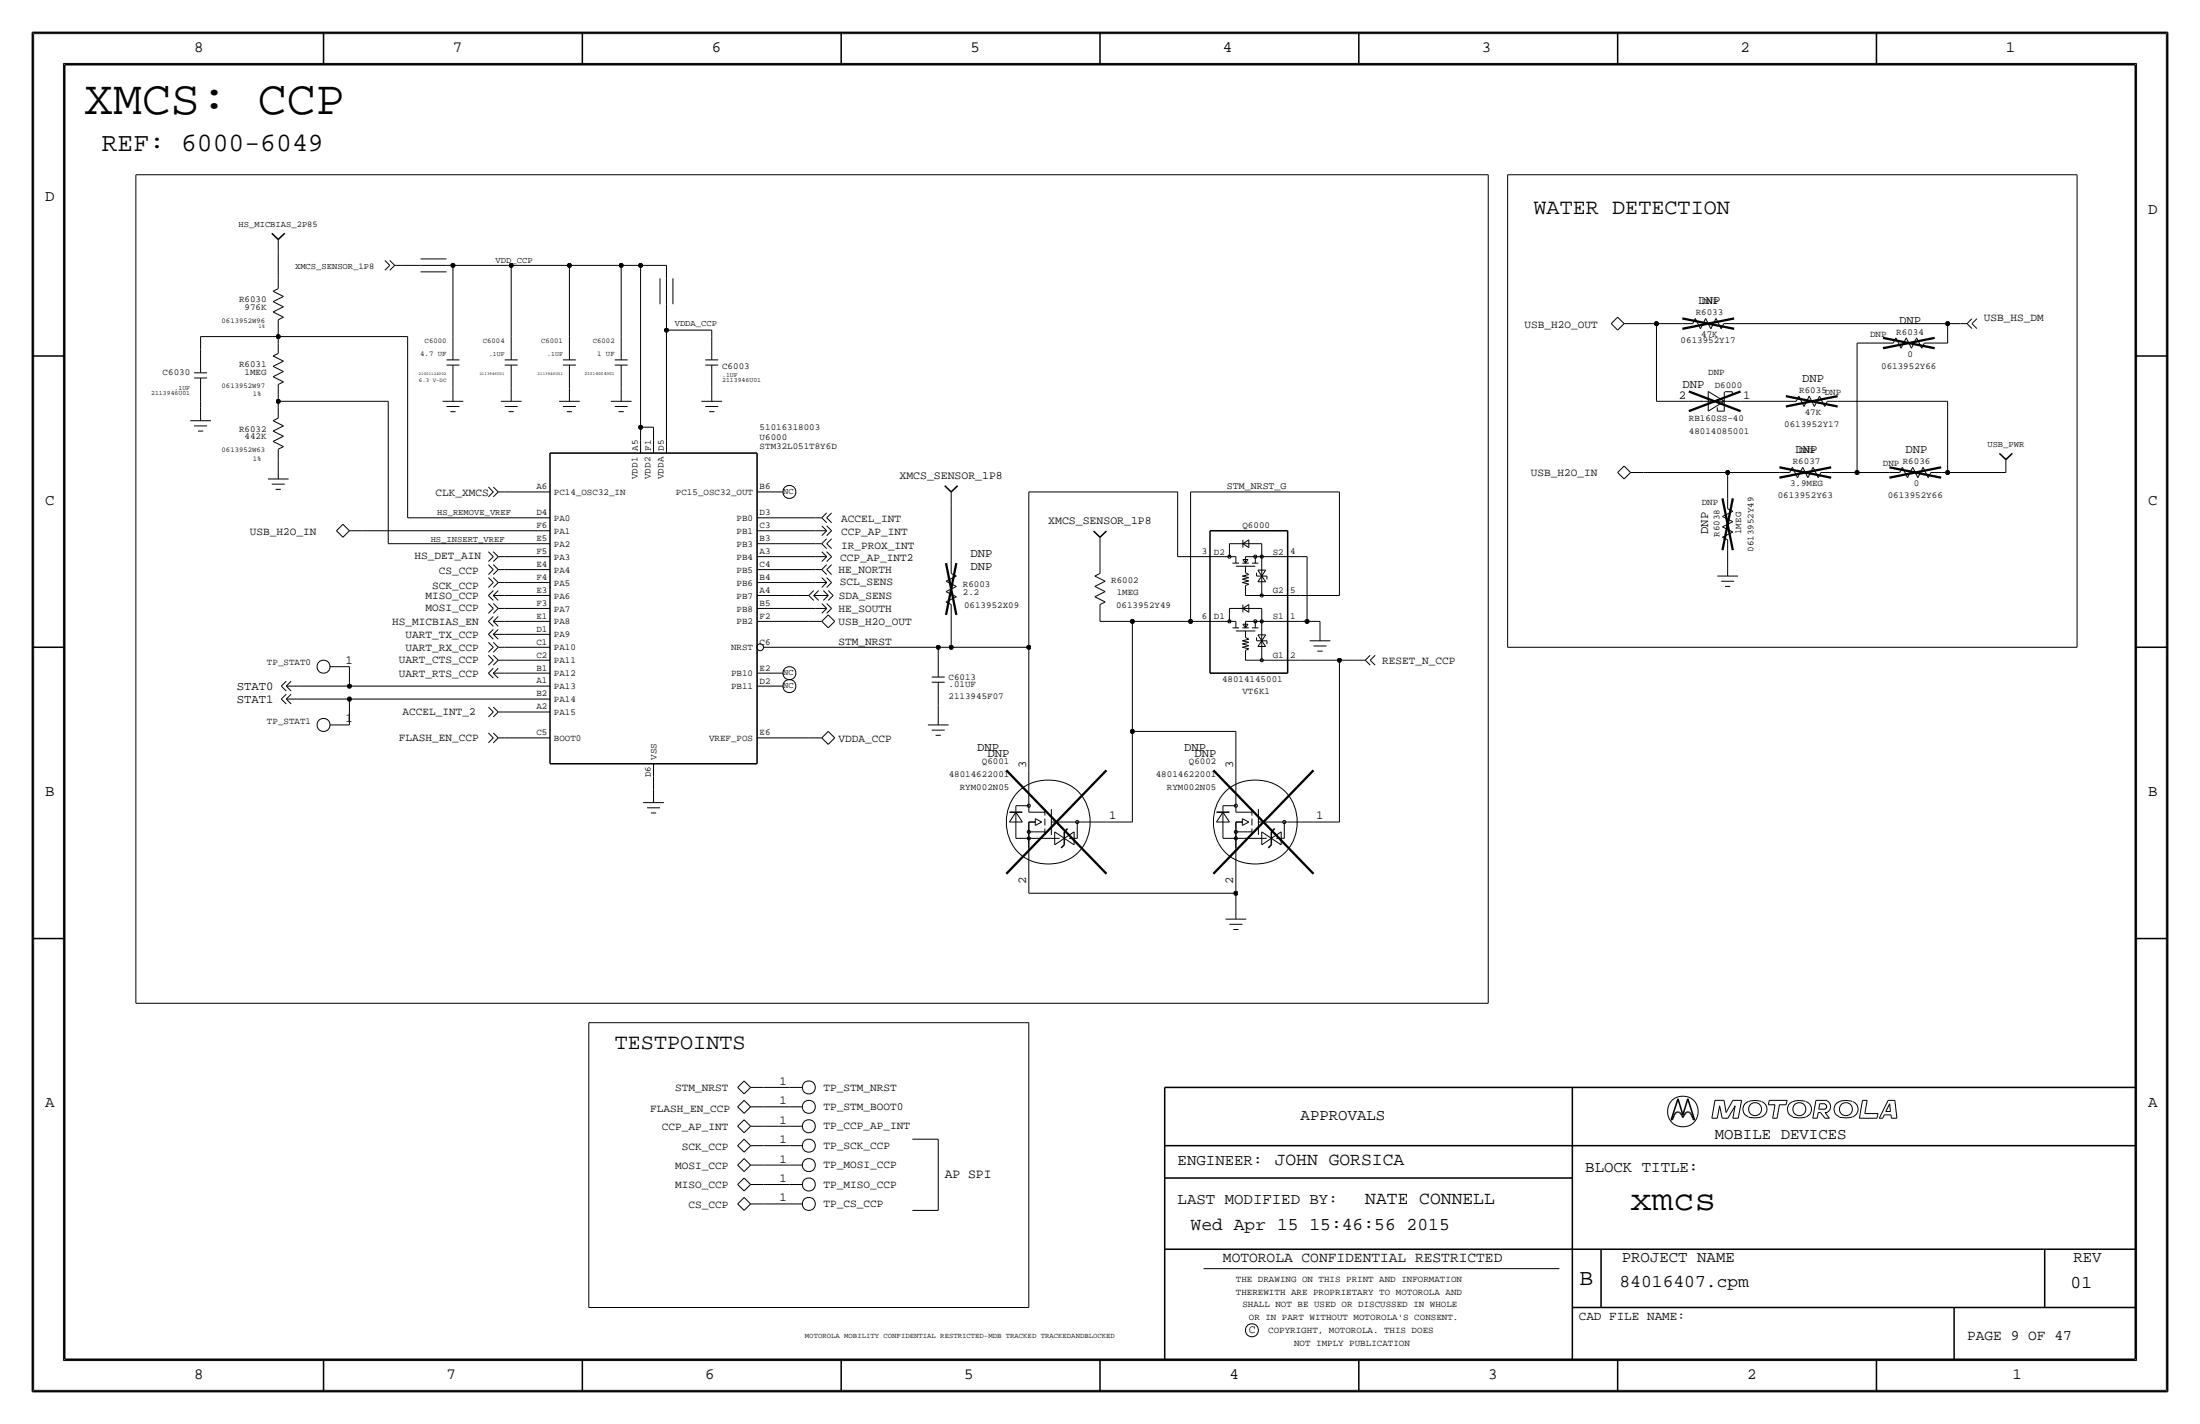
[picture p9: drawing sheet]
<svg xmlns="http://www.w3.org/2000/svg" width="432mm" height="279mm" viewBox="0 0 432 279" stroke-linecap="round" stroke-linejoin="round" font-family="sans-serif">
<g fill="none" stroke="#000" stroke-width=".2">
<path d="M6.6 6.6h418.6zM6.6 6.6v266.2zM12.4 12.4v254.6zM12.4 12.4h407zM419.4 12.4v254.6zM425.2 6.6v266.2zM26.7 34.3h265.4zM26.7 34.3v162.5zM292.1 34.3v162.5zM295.9 34.3h111.8zM295.9 34.3v92.7zM407.7 34.3v92.7z"/>
<path d="M53.6 59.2l2 1zM53.6 57.2l2 1zM53.6 59.2l2-1zM53.6 57.2l1-.6zM54.6 49.5v5.1zM54.6 47v2.5zM54.6 54.6v2zM75.5 51.1l1 1zM76.5 52.1l-1 .9zM76.5 51.1l1 1zM77.5 52.1l-1 .9zM77.5 52.1h1.2z"/>
<path d="M78.7 52.1h3.8zM82.5 52.1h5.1zM82.5 50.8h5.1zM82.5 53.3h5.1zM87.6 52.1h1.3zM88.9 52.1h11.4zM88.9 52.1v13.9zM100.3 52.1h11.5zM100.3 52.1v13.9zM111.8 52.1h10.1zM111.8 52.1v13.9zM121.9 52.1h3.8z"/>
<path d="M121.9 52.1v13.9zM125.7 52.1h5.1zM125.7 52.1v31.7zM129.5 54.6v5.1zM130.8 52.1v2.5zM130.8 59.7v5.1zM130.8 54.6v5.1zM132.1 54.6v5.1zM38.1 74.2h2.5zM38.1 73.2h2.5zM39.4 78.7v1.3zM39.4 66h15.2z"/>
<path d="M39.4 66v2.6zM39.4 74.2v4.5zM39.4 68.6v4.6zM53.6 71.9l2 1zM53.6 73.9l2-1zM53.6 69.9l2 1zM53.6 61.2l2-1zM53.6 71.9l2-1zM53.6 73.9l2 1zM53.6 69.8l1-.5zM53.6 61.2l2 1zM54.6 75.4l1-.5z"/>
<path d="M54.6 62.7l1-.5zM54.6 78.7h21.6zM54.6 66h25.4zM54.6 66v1.3zM54.6 64.8v1.2zM54.6 78.7v1.3zM54.6 77.5v1.2zM54.6 67.3v2zM54.6 75.4v2.1zM54.6 62.7v2.1zM76.2 78.7v28zM80 66v35.6z"/>
<path d="M86.9 78.7h4zM87.6 70.6h2.6zM87.6 71.6h2.6zM87.6 79.8h2.6zM88.9 71.6v4.6zM88.9 66v4.6zM88.9 76.2v2.5zM98.3 78.7h4.1zM99.1 70.6h2.5zM99.1 79.8h2.5zM99.1 71.6h2.5zM100.3 76.2v2.5z"/>
<path d="M100.3 71.6v4.6zM100.3 66v4.6zM109.7 78.7h4.1zM110.5 71.6h2.5zM110.5 79.8h2.5zM110.5 70.6h2.5zM111.8 71.6v4.6zM111.8 66v4.6zM111.8 76.2v2.5zM119.9 78.7h4.1zM120.6 70.6h2.6zM120.7 79.8h2.5z"/>
<path d="M120.7 71.6h2.5zM121.9 76.2v2.5zM121.9 71.6v4.6zM121.9 66v4.6zM130.8 64.8h8.9zM130.8 64.8v21.6zM137.7 78.7h4zM138.4 71.6h2.6zM138.4 70.6h2.6zM138.4 79.8h2.6zM139.7 64.8v1.2zM139.7 71.6v4.6z"/>
<path d="M139.7 66v4.6zM139.7 76.2v2.5zM316.2 63.5l1.3 1.3zM317.5 62.2l1.3 1.3zM317.5 62.2l-1.3 1.3zM318.8 63.5l-1.3 1.3zM318.8 63.5h2.5zM321.3 63.5h3.8zM325.1 63.5v15.2zM325.1 63.5h5.1zM325.1 78.7h6.4zM330.2 63.5h2z"/>
<path d="M331.5 78.7h2.6zM332.7 62.5l-.5 1zM332.7 62.5l1.1 2zM333.9 78.7h.5zM334.4 78.7h4zM334.8 62.5l-1 2zM334.8 62.5l1 2zM335.3 76.8l3.1 1.9zM335.3 76.8v3.9zM336.8 62.5l1 2zM336.8 62.5l-1 2zM337.1 79.9v.8z"/>
<path d="M338.3 63.5l-.5 1zM338.3 63.5h2.1zM338.4 78.7h.6zM338.4 76.9v3.8zM338.6 76.9h1.4zM339 78.7h2.6zM340 76.9v.6zM340.4 63.5h41.9zM341.6 78.7h8.9zM350.5 78.7h2.1zM353.1 77.7l-.5 1zM353.1 77.7l1 2.1z"/>
<path d="M355.1 77.7l-1 2.1zM355.1 77.7l1 2.1zM357.1 77.7l-1 2.1zM357.1 77.7l1 2.1zM358.6 78.7l-.5 1.1zM358.6 78.7h2.1zM360.7 78.7h21.6zM364.5 67.3v25.4zM364.5 67.3h5.1zM369.6 67.3h2zM372.1 66.3l-.5 1zM372.1 66.3l1 2z"/>
<path d="M374.1 66.3l-1 2zM374.1 66.3l1.1 2zM376.2 66.3l-1 2zM376.2 66.3l1 2zM377.7 67.3l-.5 1zM377.7 67.3h2zM379.7 67.3h2.6zM382.3 63.5h2.5zM382.3 63.5v3.8zM382.3 78.7v14zM384.8 63.5h1.3zM386.1 63.5l.9 1z"/>
<path d="M387 63.5l1 1zM387 62.5l-.9 1zM388 62.5l-1 1zM37.3 82.5h4.1zM38.1 83.6h2.5zM38.9 84.6h1zM39.4 80v2.5zM52.6 94h4zM53.3 95h2.6zM53.6 84.6l2 1zM53.6 86.6l2-1zM53.6 82.6l2 1z"/>
<path d="M53.6 84.6l2-1zM53.6 86.6l2 1zM53.6 82.5l1-.5zM54.1 96h1zM54.6 88.1l1-.5zM54.6 90.2v1.2zM54.6 91.4v2.6zM54.6 80v2zM54.6 88.1v2.1zM88.4 80.8h1zM95.9 95.6l.9 .9zM96.8 96.5l-.9 1z"/>
<path d="M96.8 95.6l1 .9zM97.8 96.5l-1 1zM97.8 96.5h1.3zM99.1 96.5h6.3zM99.8 80.8h1zM105.4 96.5h2.5zM111.3 80.8h1zM121.4 80.8h1zM125.7 83.8v2.6zM125.7 86.4v2.5zM125.7 83.8h2.6zM128.3 83.8v2.6z"/>
<path d="M128.3 86.4v2.5zM130.8 86.4v2.5zM139.2 80.8h1zM148.6 96.5h2.5zM151.1 96.5h2.6zM186.7 99.1v11.4zM186.7 96.5v2.6zM201.9 96.5h29.2zM201.9 96.5v30.5zM231.1 96.5v12.7zM233.7 96.5v25.4zM233.7 96.5h29.2z"/>
<path d="M262.9 96.5v20.3zM317.5 92.7l1.3 1.3zM318.8 91.4l-1.3 1.3zM318.8 91.4l1.2 1.3zM320 92.7l-1.2 1.3zM320 92.7h2.6zM322.6 92.7h16.5zM335.3 80.7l3.1-2zM337.1 80.7h1.3zM339.1 92.7h10.2zM339.1 92.7v5.1zM339.1 97.8v2z"/>
<path d="M339.1 99.8l1 .5zM349.3 92.7h2zM351.8 91.7l-.5 1zM351.8 91.7l1 2zM353.8 91.7l-1 2zM353.8 91.7l1 2zM355.9 91.7l1 2zM355.9 91.7l-1.1 2zM357.4 92.7l-.5 1zM357.4 92.7h2zM359.4 92.7h5.1zM364.5 92.7h6.3z"/>
<path d="M370.8 92.7h2.1zM373.4 91.7l-.5 1zM373.4 91.7l1 2zM375.4 91.7l-1 2zM375.4 91.7l1 2zM377.4 91.7l-1 2zM377.4 91.7l1.1 2zM379 92.7h2zM379 92.7l-.5 1zM381 92.7h1.3zM382.3 92.7h11.4zM393.7 90.2v2.5z"/>
<path d="M66 104.1l1.3 1.3zM67.3 102.9l1.3 1.2zM67.3 102.9l-1.3 1.2zM68.6 104.1l-1.3 1.3zM68.6 104.1h2.5zM71.1 104.1h34.3zM76.2 106.7h29.2zM80 101.6h25.4zM95.9 116.8l.9 1zM95.9 118.4l.9 1zM95.9 113.3l.9 1zM95.9 110.8l.9 1z"/>
<path d="M95.9 108.3l.9 .9zM95.9 116.8l.9-.9zM96.8 119.4l-.9 .9zM96.8 118.4l1 1zM96.8 114.3l-.9 1zM96.8 113.3l1 1zM96.8 111.8l-.9 .9zM96.8 110.8l1 1zM96.8 109.2l-.9 1zM96.8 108.3l1 .9zM96.8 116.8h2.3zM96.8 116.8l1-.9z"/>
<path d="M96.8 116.8l1 1zM97.8 119.4l-1 .9zM97.8 119.4h1.3zM97.8 114.3l-1 1zM97.8 114.3h1.3zM97.8 111.8l-1 .9zM97.8 111.8h1.3zM97.8 109.2l-1 1zM97.8 109.2h1.3zM99.1 109.2h6.3zM99.1 111.8h6.3zM99.1 114.3h6.3z"/>
<path d="M99.1 119.4h6.3zM99.1 116.8h6.3zM105.4 101.6h2.5zM105.4 106.7h2.5zM105.4 104.1h2.5zM105.4 109.2h2.5zM105.4 111.8h2.5zM105.4 114.3h2.5zM105.4 119.4h2.5zM105.4 116.8h2.5zM148.6 101.6h2.5zM148.6 104.1h2.5z"/>
<path d="M148.6 106.7h2.5zM148.6 109.2h2.5zM148.6 114.3h2.5zM148.6 111.8h2.5zM148.6 119.4h2.5zM148.6 116.8h2.5zM151.1 116.8h5.1zM151.1 106.7h8.9zM151.1 111.8h8.9zM151.1 119.4h8.9zM151.1 109.2h8.9zM151.1 114.3h8.9z"/>
<path d="M151.1 104.1h8.9zM151.1 101.6h8.9zM156.2 116.8h2.5zM158.7 116.8l1 1zM158.7 116.8l1-.9zM159.7 116.8l1 1zM159.7 116.8l1-.9zM159.7 116.8h2.9zM160 119.4h2.3zM160 104.1h2.3zM160 109.2h2.3zM160 114.3h2.3z"/>
<path d="M160 111.8h1.3zM160 106.7h1.3zM160 101.6h1.3zM161.3 118.4l1 1zM161.3 103.2l1 .9zM161.3 108.3l1 .9zM161.3 113.3l1 1zM161.3 111.8l1 .9zM161.3 106.7l1 .9zM161.3 105.1l1-1zM161.3 110.2l1-1zM161.3 115.3l1-1z"/>
<path d="M161.3 101.6l1 1zM161.6 115.9l1 .9zM161.6 117.8l1-1zM162.3 118.4l.9 1zM162.3 103.2l.9 .9zM162.3 108.3l.9 .9zM162.3 113.3l.9 1zM162.3 111.8l.9 .9zM162.3 110.8l-1 1zM162.3 106.7l.9 .9zM162.3 105.7l-1 1zM162.3 105.1l.9-1z"/>
<path d="M162.3 110.2l.9-1zM162.3 115.3l.9-1zM162.3 101.6l.9 1zM162.3 100.6l-1 1zM162.6 117.8l.9-1zM162.6 115.9l.9 .9zM163.2 110.8l-.9 1zM163.2 105.7l-.9 1zM163.2 100.6l-.9 1zM185.7 116.1l2-1zM185.7 116.1l2 1zM185.7 114l2-1z"/>
<path d="M185.7 118.1l1 .5zM185.7 114l2 1.1zM185.7 118.1l2-1zM186.7 110.5v2zM186.7 118.6v2zM186.7 112.5l1 .5zM214.9 115.1l2-1.1zM214.9 117.1l2 1zM214.9 113l1-.5zM214.9 115.1l2 1zM214.9 117.1l2-1zM214.9 113l2 1z"/>
<path d="M215.9 108v2.5zM215.9 105.4v2.5zM215.9 110.5v2zM215.9 118.6v2zM215.9 118.6l1-.5zM231.1 109.2h3.9zM234.9 109.2h7.7zM241.1 109h.4v.4h-.4zM241.3 119.4v2.5zM241.3 106.7v2.5zM241.3 106.7h6.3zM241.3 119.4h6.3z"/>
<path d="M241.9 110.5h1.3zM242.6 109.2v1.3zM242.6 111.1h3.8zM243.8 113l1.3-.3zM243.8 113.6l1.3-.3zM243.8 114.3l1.3-.3zM243.8 110.5h1.3zM243.8 113l1.3 .3zM243.8 113.6l1.3 .4zM243.8 114.3l1.3 .3zM243.9 119.4l1.2-.8zM243.9 109.8l.5 .7z"/>
<path d="M243.9 106.7l1.2-.8zM243.9 105.9v1.5zM243.9 118.6v1.5zM243.9 109.8h1.1zM243.9 119.4l1.2 .7zM243.9 106.7l1.2 .7zM244.4 116.8h10.9zM244.4 109.2h10.9zM244.4 111.1v1.3zM244.4 112.4l.7 .3zM244.4 114.9v1.9zM244.4 109.2v1.3z"/>
<path d="M244.4 114.9l.7-.3zM245 109.8l-.6 .7zM245.1 118.6v1.5zM245.1 105.9v1.5zM245.7 110.5h1.3zM246.2 109h.4v.4h-.4zM246.4 109.2v1.3zM246.6 112.4v.6zM246.6 113h2.1zM246.9 114.1h1.5zM246.9 111.9l.7 1.1zM246.9 111.9h1.5z"/>
<path d="M247.4 109h.5v.4h-.5zM247.4 116.6h.5v.4h-.5zM247.6 113l.8 1.1zM247.6 106.7v10.1zM247.6 119.4v10.1zM247.7 113l-.8 1.1zM248.4 111.9l-.8 1.1zM248.7 113v.7zM255.3 116.8h7.6zM255.3 109.2h1.2zM256.5 109.2v12.7zM337.1 113h4z"/>
<path d="M337.8 114h2.6zM338.1 105.4l1 .5zM338.1 103.4l2 1zM338.1 103.4l2-1zM338.1 101.3l2-1zM338.1 105.4l2-1zM338.1 101.3l2 1.1zM338.6 115.1h1zM339.1 107.9v2.6zM339.1 110.5v2.5zM339.1 105.9v2zM55.2 137.2l1-1z"/>
<path d="M55.2 134.6l1-.9zM55.2 137.2l1 .9zM55.2 134.6l1 1zM56.2 137.2l.9 .9zM56.2 134.6l.9 1zM56.2 137.2h2.2zM56.2 137.2l1-1zM56.2 134.6h2.2zM56.2 134.6l1-.9zM58.4 137.2h10.2zM58.4 134.6h10.2zM64.8 130.8h2.5z"/>
<path d="M67.3 130.8h1.3zM68.6 137.2h36.8zM68.6 137.2v5zM68.6 134.6h36.8zM68.6 130.8v3.8zM95.9 121.9l.9 1zM95.9 132.1l.9 .9zM95.9 124.5l.9 .9zM95.9 121.9l.9-.9zM95.9 138.7l.9 1zM95.9 132.1l.9-1zM95.9 124.5l.9-1z"/>
<path d="M95.9 128.6l.9 .9zM95.9 126l.9 1zM96.8 121.9h2.3zM96.8 121.9l1-.9zM96.8 139.7l-.9 1zM96.8 138.7l1 1zM96.8 132.1h2.3zM96.8 132.1l1-1zM96.8 124.5h2.3zM96.8 124.5l1-1zM96.8 129.5l-.9 1zM96.8 128.6l1 .9z"/>
<path d="M96.8 127l-.9 1zM96.8 126l1 1zM96.8 121.9l1 1zM96.8 132.1l1 .9zM96.8 124.5l1 .9zM97.8 139.7l-1 1zM97.8 139.7h1.3zM97.8 129.5l-1 1zM97.8 129.5h1.3zM97.8 127l-1 1zM97.8 127h1.3zM99.1 124.5h6.3z"/>
<path d="M99.1 121.9h6.3zM99.1 127h6.3zM99.1 129.5h6.3zM99.1 132.1h6.3zM99.1 139.7h6.3zM105.4 121.9h2.5zM105.4 124.5h2.5zM105.4 127h2.5zM105.4 129.5h2.5zM105.4 132.1h2.5zM105.4 134.6h2.5zM105.4 137.2h2.5z"/>
<path d="M105.4 139.7h2.5zM148.6 134.6h2.5zM148.6 132.1h2.5zM148.6 121.9h2.5zM149.9 127h1.2zM151.1 121.9h7.6zM151.1 134.6h2.6zM151.1 132.1h2.6zM151.1 127h33zM158.7 121.9h2.6zM161.3 121.9l1.3-1.2zM161.3 121.9l1.3 1.3z"/>
<path d="M161.3 120.3l1-.9zM162.3 120.3l.9-.9zM162.6 123.2l1.2-1.3zM162.6 120.7l1.2 1.2zM182.9 132.8h2.5zM182.9 133.9h2.5zM184.1 138.4v1.3zM184.1 127v1.3zM184.1 133.9v4.5zM184.1 128.3v4.5zM184.1 139.7v2.5zM184.2 127h2.5z"/>
<path d="M186.7 120.7v6.3zM186.7 127h15.2zM201.9 127v24.1zM215.9 121.9h6.3zM215.9 120.7v1.2zM222.2 121.9v21.6zM222.2 121.9h11.5zM233.7 121.9h1.3zM234.9 121.9h7.7zM241.1 121.7h.4v.4h-.4zM241.9 123.2h1.3zM242.6 121.9v1.3z"/>
<path d="M242.6 123.8h3.8zM243.8 125.7l1.3-.3zM243.8 126.3l1.3-.3zM243.8 127l1.3-.3zM243.8 123.2h1.3zM243.8 125.7l1.3 .3zM243.8 126.3l1.3 .4zM243.8 127l1.3 .3zM243.9 122.5l.5 .7zM243.9 122.5h1.1zM244.4 129.5h10.9zM244.4 121.9h10.9z"/>
<path d="M244.4 123.8v1.3zM244.4 125.1l.7 .3zM244.4 127.6v1.9zM244.4 121.9v1.3zM244.4 127.6l.7-.3zM245 122.5l-.6 .7zM245.7 123.2h1.3zM246.2 121.7h.4v.4h-.4zM246.4 121.9v1.3zM246.6 125.1v.6zM246.6 125.7h2.1zM246.9 126.8h1.5z"/>
<path d="M246.9 124.6l.7 1.1zM246.9 124.6h1.5zM247.4 121.7h.5v.4h-.5zM247.4 129.3h.5v.4h-.5zM247.6 125.7l.8 1.1zM247.7 125.7l-.8 1.1zM248.4 124.6l-.8 1.1zM248.7 125.7v.7zM255.3 129.5h7.6zM255.3 121.9h1.2zM256.5 121.9h2.6zM257 125.7h4.1z"/>
<path d="M257.8 126.7h2.5zM258.6 127.8h1zM259.1 121.9v1.3zM259.1 123.2v2.5zM262.9 129.5v31.8zM262.9 129.5h3.8zM266.7 129.5h1.3zM268 129.5l.9 1zM268.9 129.5l1 1zM268.9 128.6l-.9 .9zM269.9 128.6l-1 .9zM295.9 127h111.8z"/>
<path d="M64.8 142.2h2.5zM67.3 142.2h1.3zM95.9 143.8l.9 1zM96.8 144.8l-.9 .9zM96.8 143.8l1 1zM97.8 144.8l-1 .9zM97.8 144.8h1.3zM99.1 144.8h6.3zM105.4 144.8h2.5zM126.2 157.5h4.1zM127 158.5h2.5zM127.8 159.5h1z"/>
<path d="M128.3 152.4v2.5zM128.3 154.9v2.6zM128.3 149.9v2.5zM148.6 144.8h2.5zM151.1 144.8h7.6zM158.7 144.8h2.6zM161.3 144.8l1.3 1.2zM161.3 144.8l1.3-1.3zM162.6 143.5l1.2 1.3zM163.8 144.8l-1.2 1.2zM182.1 142.2h4.1zM182.9 143.3h2.5z"/>
<path d="M183.6 144.3h1.1zM199.4 159.4l-1.3 1.9zM199.4 158.1v6.4zM199.4 159.4l1.3 1.9zM199.4 158.1h2.5zM200.3 154.9a8.5 8.5 0 0 1 12.6 2 8.6 8.6 0 0 1-2.8 11.5 8.6 8.6 0 0 1-11.5-2.8 8.8 8.8 0 0 1 1.7-10.7zM201.7 157.9h.5v.4h-.5zM201.9 151.1v2.6zM201.9 159.4h3.2zM201.9 155.5v3.9zM201.9 153.7v1.8zM205.1 158.8v1.2z"/>
<path d="M206.3 158.8v5zM222.2 143.5v17.8zM222.2 143.5h20.4zM240 158.1h2.6zM240 159.4l-1.2 1.9zM240 158.1v6.4zM240 159.4l1.3 1.9zM240.9 154.9a8.5 8.5 0 0 1 12.6 2 8.6 8.6 0 0 1-2.7 11.5 8.6 8.6 0 0 1-11.5-2.8 8.8 8.8 0 0 1 1.6-10.7zM242.3 157.9h.5v.4h-.5zM242.6 143.5v7.6zM242.6 151.1v2.6zM242.6 159.4h3.1z"/>
<path d="M242.6 155.5v3.9zM242.6 153.7v1.8zM245.7 158.8v1.2zM247 158.8v5zM198.1 161.3h2.6zM199.4 164.5h2.5zM201.7 163h.5v.4h-.5zM201.7 164.3h.5v.4h-.5zM201.9 161.3h1.3zM201.9 164.5h6.1zM201.9 175.3h40.7zM201.9 171.4v3.9z"/>
<path d="M201.9 168.9v2.5zM201.9 163.2h3.2zM201.9 167v1.9zM201.9 161.3v5.7zM201.9 161.3v5.1zM203.2 160.6l1.3 .7zM203.2 162l1.3-.7zM203.2 160.6v1.4zM205.1 162.6v1.2zM205.1 160.6v1.4zM206.3 161.3h5.8zM207 163.2l1.9 1.3z"/>
<path d="M207 163.2v2.6zM207 165.8l1.9-1.3zM208.9 164.5l1.9 1.3zM208.9 164.5l1.9-1.3zM209.9 164.5h1.5zM210.8 163.2v2.6zM211.2 161.1h.5v.4h-.5zM211.4 161.3v3.2zM212.1 161.3h2.5zM214.6 161.3h2.6zM217.2 161.3h5zM238.8 161.3h2.5z"/>
<path d="M240 164.5h2.6zM242.3 163h.5v.4h-.5zM242.3 164.3h.5v.4h-.5zM242.6 171.4v3.9zM242.6 175.3v2.5zM242.6 177.8v2.5zM242.6 168.9v2.5zM242.6 163.2h3.1zM242.6 167v1.9zM242.6 161.3v5.7zM242.6 161.3v5.1zM242.6 161.3h1.2z"/>
<path d="M242.6 164.5h6zM243.8 160.6l1.3 .7zM243.8 162l1.3-.7zM243.8 160.6v1.4zM245.7 162.6v1.2zM245.7 160.6v1.4zM247 161.3h5.7zM247.6 163.2l1.9 1.3zM247.6 163.2v2.6zM247.7 165.8l1.8-1.3zM249.5 164.5l2 1.3zM249.5 164.5l2-1.3z"/>
<path d="M250.5 164.5h1.6zM251.5 163.2v2.6zM251.8 161.1h.5v.4h-.5zM252.1 161.3v3.2zM252.7 161.3h2.6zM255.3 161.3h2.5zM257.8 161.3h5.1zM26.7 196.8h265.4zM240.5 180.3h4.1zM241.3 181.4h2.5zM242.1 182.4h1zM115.6 200.7h86.3z"/>
<path d="M115.6 200.7v55.8zM144.8 217.2l1.2 1.2zM144.8 213.4l1.2 1.2zM146 215.9l-1.2 1.3zM146 212.1l-1.2 1.3zM146 219.7l-1.2 1.3zM146.1 215.9l1.2 1.3zM146.1 212.1l1.2 1.3zM146.1 219.7l1.2 1.3zM147.3 217.2h2.6zM147.3 213.4h2.6zM147.3 217.2l-1.2 1.2z"/>
<path d="M147.3 213.4l-1.2 1.2zM149.9 217.2h5zM149.9 213.4h5zM154.9 213.4h2.6zM154.9 217.2h2.6zM201.9 200.7v55.8zM336 219.4h1.1zM336.6 215.9h1.8zM336.6 215.9l-.6 3.5zM337.5 217l-.4 2.4zM337.5 217l.5 2.4zM338 219.4h1.1z"/>
<path d="M338.4 215.9l.4 2.4zM340.1 219.4h1.1zM340.1 215.9h1.7zM340.1 215.9l-1.3 2.4zM340.6 217l-1.5 2.4zM340.6 217l-.5 2.4zM341.8 215.9l-.6 3.5zM343.1 216.2a1.6 1.6 0 0 0-1 1.5 1.6 1.6 0 0 0 1.1 1.5M345.7 216.1h-.2a4 4 0 0 0-2.3 .1M345.7 216.2a1.59 1.59 0 0 1 1.1 1.5 1.59 1.59 0 0 1-1.1 1.5l-1.4 .1-1.1-.1M347.1 216.8h1.3zM347.3 215.9l-.2 .9z"/>
<path d="M347.3 215.9h3.5zM347.9 219.4h.9zM348.4 216.8l-.5 2.6zM349.2 216.8l-.4 2.6zM349.2 216.8h1.4zM350.8 215.9l-.2 .9zM354.4 216.1a3.1 3.1 0 0 0-3.3 .7 1.62 1.62 0 0 0 .8 2.4M354.4 219.2l-1.4 .1-1.1-.1M354.5 216.2a1.59 1.59 0 0 1 1 1.5 1.59 1.59 0 0 1-1 1.5M355.8 219.4h.9zM356.4 215.9l-.6 3.5zM356.4 215.9h2.2z"/>
<path d="M356.9 218.3l-.2 1.1zM356.9 218.3h.4zM357 217.6h1.2zM357.2 216.6l-.2 1zM357.2 216.6h1zM357.3 218.3l.9 1.1zM358.1 216.7a.5 .5 0 0 1 .4 .4 .5 .5 0 0 1-.4 .5M358.2 219.4h.9zM358.2 218.3l.9 1.1zM358.2 218.3h.4zM358.5 216a1.24 1.24 0 0 1 .8 1.1 1.24 1.24 0 0 1-.8 1.2M363.5 216.1a3.1 3.1 0 0 0-3.3 .7 1.62 1.62 0 0 0 .8 2.4"/>
<path d="M363.6 219.2l-1.4 .1-1.2-.1M363.6 216.2a1.59 1.59 0 0 1 1.1 1.5 1.59 1.59 0 0 1-1.1 1.5M364.9 219.4h3.5zM365.6 215.9l-.7 3.5zM365.6 215.9h.9zM366 218.5h2.6zM366.5 215.9l-.5 2.6zM368.6 218.5l-.2 .9zM368.9 219.4h.6zM369.8 218.7h1.3zM369.8 218.7l-.3 .7zM370.1 218.1h.9z"/>
<path d="M370.6 215.9l-1.7 3.5zM370.6 215.9h1.3zM370.9 216.6l-.8 1.5zM370.9 216.6l.1 1.5zM371.1 218.7l.1 .7zM371.2 219.4h1.1zM371.9 215.9l.4 3.5zM144.8 221l1.2 1.2zM144.8 224.8l1.2 1.3zM144.8 228.6l1.2 1.3zM144.8 232.4l1.2 1.3zM144.8 236.2l1.2 1.3z"/>
<path d="M146 223.5l-1.2 1.3zM146 227.3l-1.2 1.3zM146 231.1l-1.2 1.3zM146 234.9l-1.2 1.3zM146.1 223.5l1.2 1.3zM146.1 227.3l1.2 1.3zM146.1 231.1l1.2 1.3zM146.1 234.9l1.2 1.3zM147.3 221h2.6zM147.3 224.8h2.6zM147.3 228.6h2.6zM147.3 232.4h2.6z"/>
<path d="M147.3 236.2h2.6zM147.3 221l-1.2 1.2zM147.3 224.8l-1.2 1.3zM147.3 228.6l-1.2 1.3zM147.3 232.4l-1.2 1.3zM147.3 236.2l-1.2 1.3zM149.9 232.4h5zM149.9 224.8h5zM149.9 236.2h5zM149.9 221h5zM149.9 228.6h5zM154.9 221h2.6z"/>
<path d="M154.9 224.8h2.6zM154.9 228.6h2.6zM154.9 232.4h2.6zM154.9 236.2h2.6zM179.1 237.5h5zM179.1 223.5h5.1zM184.1 223.5v14zM115.6 256.5h86.3zM236.2 248.9h69.9zM6.6 272.8h418.6zM12.4 267h407z"/>
<circle cx="154.9" cy="96.5" r="1.28"/>
<circle cx="63.5" cy="130.8" r="1.28"/>
<circle cx="149.2" cy="127" r=".67"/>
<circle cx="154.9" cy="134.6" r="1.28"/>
<circle cx="154.9" cy="132.1" r="1.28"/>
<circle cx="63.5" cy="142.3" r="1.28"/>
<circle cx="158.7" cy="217.2" r="1.28"/>
<circle cx="158.7" cy="213.4" r="1.28"/>
<circle cx="330.3" cy="218.1" r="3"/>
<circle cx="344.5" cy="217.6" r="1.28"/>
<circle cx="353.2" cy="217.6" r="1.28"/>
<circle cx="362.3" cy="217.6" r="1.28"/>
<circle cx="158.7" cy="236.2" r="1.28"/>
<circle cx="158.7" cy="224.8" r="1.28"/>
<circle cx="158.7" cy="228.6" r="1.28"/>
<circle cx="158.7" cy="232.4" r="1.28"/>
<circle cx="158.7" cy="221" r="1.28"/>
<circle cx="245.7" cy="261" r="1.28"/>
</g>
<g fill="#000" stroke="#000" stroke-width=".2">
<circle cx="88.9" cy="52.1" r=".41"/>
<circle cx="100.3" cy="52.1" r=".41"/>
<circle cx="111.8" cy="52.1" r=".41"/>
<circle cx="121.9" cy="52.1" r=".41"/>
<circle cx="125.7" cy="52.1" r=".41"/>
<circle cx="54.6" cy="78.7" r=".41"/>
<circle cx="54.6" cy="66" r=".41"/>
<circle cx="130.8" cy="64.8" r=".41"/>
<circle cx="325.1" cy="63.5" r=".41"/>
<circle cx="382.3" cy="63.5" r=".41"/>
<circle cx="125.7" cy="83.8" r=".41"/>
<circle cx="339.1" cy="92.7" r=".41"/>
<circle cx="364.5" cy="92.7" r=".41"/>
<circle cx="382.3" cy="92.7" r=".41"/>
<circle cx="68.6" cy="134.6" r=".41"/>
<circle cx="68.6" cy="137.2" r=".41"/>
<circle cx="184.1" cy="127" r=".41"/>
<circle cx="186.7" cy="127" r=".41"/>
<circle cx="201.9" cy="127" r=".41"/>
<circle cx="222.2" cy="121.9" r=".41"/>
<circle cx="233.7" cy="121.9" r=".41"/>
<circle cx="256.5" cy="121.9" r=".41"/>
<circle cx="262.9" cy="129.5" r=".41"/>
<circle cx="222.2" cy="143.5" r=".41"/>
<circle cx="242.6" cy="175.3" r=".41"/>
</g>
<g fill="none" stroke="#000" stroke-width=".3">
<path d="M6.3 6.4v266.7zM6.4 6.4h419zM12.7 12.7h406.4zM12.7 12.7v254zM63.5 6.4v6.3zM114.3 6.4v6.3zM165.1 6.4v6.3zM215.9 6.3v6.4zM266.7 6.4v6.3zM317.5 6.4v6.3zM368.3 6.4v6.3zM419.1 12.7v254z"/>
<path d="M425.4 6.4v266.7zM53.3 45.8l1.3 1.2zM54.6 47l1.3-1.2zM6.3 69.8h6.4zM419.1 69.8h6.3zM107.9 88.9v61zM107.9 88.9h40.7zM148.6 88.9v61zM185.4 95.3l1.3 1.2zM186.7 96.5l1.3-1.2zM392.4 89l1.3 1.2zM393.7 90.2l1.3-1.2z"/>
<path d="M214.6 104.2l1.3 1.2zM215.9 105.4l1.3-1.2zM237.5 104.1v28zM237.5 104.1h15.2zM252.7 104.1v28zM6.3 127h6.4zM237.5 132.1h15.2zM419.1 127h6.3zM107.9 149.9h40.7zM198.1 159.4h2.6zM238.8 159.4h2.5zM208.9 165.8l-.6 .6z"/>
<path d="M208.9 163.2l.6-.6zM208.9 163.2v2.6zM249.5 165.8l-.6 .6zM249.5 163.2l.7-.6zM249.5 163.2v2.6zM6.3 184.1h6.4zM419.1 184.1h6.3zM228.6 213.4v53.3zM228.6 213.4h190.5zM308.6 213.4v53.3zM328 219.7h.2zM328.4 219.4l-.2 .3z"/>
<path d="M328.6 218.8l-.2 .6zM328.8 218.5l-.2 .3zM329 218.3l.2-.1zM329 218.3l-.2 .2zM329.2 218.2h.2zM329.3 215.6l-1.3 4.1zM329.3 215.6l1 3.1zM329.4 218.2l.2 .1zM329.6 218.3l.3 .2zM329.9 218.5l.2 .3zM330.1 218.8l.2 .5zM330.5 218.8l-.2 .5z"/>
<path d="M330.8 218.5l-.3 .3zM331 218.3l-.2 .2zM331 218.3l.2-.1zM331.2 218.2h.2zM331.3 215.6l1.3 4.1zM331.3 215.6l-1 3.1zM331.4 218.2l.2 .1zM331.6 218.3l.2 .2zM331.8 218.5l.2 .3zM332 218.8l.3 .6zM332.3 219.4l.1 .3zM332.4 219.7h.2z"/>
<path d="M228.6 231.1h80zM228.6 224.8h190.5zM228.6 245.1h190.5zM308.6 256.5h110.5zM314.2 245.1v11.4zM383.5 256.5v10.2zM401.3 245.1v11.4zM6.4 273h419zM12.7 266.7h406.4zM63.5 266.7v6.4zM114.3 266.7v6.4zM165.1 266.7v6.4z"/>
<path d="M215.9 266.7v6.3zM266.7 266.7v6.4zM317.5 266.7v6.4zM368.3 266.7v6.4z"/>
</g>
<g fill="none" stroke="#000" stroke-width=".45">
<path d="M330.2 64.5l10.2-2zM330.2 62.5l10.2 2zM331.5 76.8l10.1 3.9zM350.5 79.8l10.2-2.1zM350.5 77.7l10.2 2.1zM369.6 68.3l10.1-2zM369.6 66.3l10.1 2zM331.5 80.7l10.1-3.9zM338.1 97.8l2 10.2zM340.1 97.8l-2 10.1zM349.2 93.7l10.2-2zM349.2 91.7l10.2 2z"/>
<path d="M370.8 93.7l10.2-2zM370.8 91.7l10.2 2zM185.7 110.5l2 10.2zM187.7 110.5l-2 10.2zM197.5 151.1l19.7 20.3zM217.2 151.1l-19.7 20.3zM238.2 151.1l19.6 20.3zM257.8 151.1l-19.6 20.3z"/>
</g>
<text font-size="9.5" x="16.5" y="22.4">XMCS: CCP</text>
<text font-size="7" x="320" y="237.5">xmcs</text>
<text font-size="5.2" x="20" y="29.7">REF: 6000-6049</text>
<text font-size="4.5" x="310" y="252.1">B</text>
<g font-size="4.3">
<text x="301" y="41.9">WATER DETECTION</text>
<text x="120.6" y="205.7">TESTPOINTS</text>
</g>
<g font-size="3.5">
<text x="250.2" y="228.6">JOHN GORSICA</text>
<text x="268" y="236.2">NATE CONNELL</text>
<text x="233.7" y="241.3">Wed Apr 15 15:46:56 2015</text>
<text x="317.9" y="252.6">84016407.cpm</text>
<text x="406.4" y="252.7">01</text>
</g>
<g font-size="3.1">
<text x="38.1" y="10.2">8</text>
<text x="88.9" y="10.2">7</text>
<text x="139.7" y="10.2">6</text>
<text x="190.5" y="10.2">5</text>
<text x="240" y="10.2">4</text>
<text x="290.8" y="10.2">3</text>
<text x="341.6" y="10.2">2</text>
<text x="393.7" y="10.2">1</text>
<text x="8.9" y="39.4">D</text>
<text x="421.6" y="41.9">D</text>
<text x="8.9" y="99.1">C</text>
<text x="421.6" y="99.1">C</text>
<text x="8.9" y="156.2">B</text>
<text x="421.6" y="156.2">B</text>
<text x="8.9" y="217.2">A</text>
<text x="255.3" y="219.7">APPROVALS</text>
<text x="421.6" y="217.2">A</text>
<text x="336.5" y="223.5">MOBILE DEVICES</text>
<text x="231.1" y="228.6">ENGINEER:</text>
<text x="311.2" y="229.9">BLOCK TITLE:</text>
<text x="231.1" y="236.2">LAST MODIFIED BY:</text>
<text x="318.3" y="247.5">PROJECT NAME</text>
<text x="407" y="247.6">REV</text>
<text x="38.1" y="270.5">8</text>
<text x="87.6" y="270.5">7</text>
<text x="138.4" y="270.5">6</text>
<text x="189.2" y="270.5">5</text>
<text x="241.3" y="270.5">4</text>
<text x="292.1" y="270.5">3</text>
<text x="342.9" y="270.5">2</text>
<text x="395" y="270.5">1</text>
</g>
<g font-size="2.9">
<text x="240" y="247.6">MOTOROLA CONFIDENTIAL RESTRICTED</text>
<text x="386.1" y="262.9">PAGE 9 OF 47</text>
</g>
<text font-size="2.6" x="185.4" y="231.1">AP SPI</text>
<text font-size="2.5" x="309.9" y="259.1">CAD FILE NAME:</text>
<g font-size="2.4">
<text x="333.4" y="59.7">DNP</text>
<text x="372.7" y="63.5">DNP</text>
<text x="330.2" y="76.2">DNP</text>
<text x="353.7" y="74.9">DNP</text>
<text x="329.5" y="78.2">2</text>
<text x="342.1" y="78.2">1</text>
<text x="352.4" y="88.9">DNP</text>
<text x="374" y="88.9">DNP</text>
<text x="335.3" y="104.8" transform="rotate(-90 335.3 104.8)">DNP</text>
<text x="190.5" y="109.2">DNP</text>
<text x="190.5" y="111.8">DNP</text>
<text x="67.8" y="130.3">1</text>
<text x="46.5" y="135.4">STAT0</text>
<text x="46.5" y="137.9">STAT1</text>
<text x="67.8" y="141.7">1</text>
<text x="191.8" y="147.3">DNP</text>
<text x="193.8" y="148.6">DNP</text>
<text x="232.4" y="147.3">DNP</text>
<text x="234.4" y="148.6">DNP</text>
<text x="201.4" y="150.6" transform="rotate(-90 201.4 150.6)">3</text>
<text x="242.1" y="150.6" transform="rotate(-90 242.1 150.6)">3</text>
<text x="217.7" y="160.8">1</text>
<text x="258.3" y="160.8">1</text>
<text x="201.4" y="173.4" transform="rotate(-90 201.4 173.4)">2</text>
<text x="242.1" y="173.4" transform="rotate(-90 242.1 173.4)">2</text>
<text x="153" y="212.9">1</text>
<text x="153" y="216.7">1</text>
<text x="153" y="220.5">1</text>
<text x="153" y="224.3">1</text>
<text x="153" y="228.1">1</text>
<text x="153" y="231.9">1</text>
<text x="153" y="235.7">1</text>
</g>
<g font-size="2.3">
<text x="176.5" y="94">XMCS_SENSOR_1P8</text>
<text x="205.8" y="102.9">XMCS_SENSOR_1P8</text>
<text x="245.1" y="261.6">C</text>
</g>
<g font-size="2.2">
<text x="299.2" y="64.3">USB_H2O_OUT</text>
<text x="389.4" y="63">USB_HS_DM</text>
<text x="300.5" y="93.5">USB_H2O_IN</text>
<text x="85.5" y="97.4">CLK_XMCS</text>
<text x="49" y="104.9">USB_H2O_IN</text>
<text x="165.1" y="102.4">ACCEL_INT</text>
<text x="165.1" y="104.9">CCP_AP_INT</text>
<text x="165.1" y="107.6">IR_PROX_INT</text>
<text x="81.3" y="109.7">HS_DET_AIN</text>
<text x="86.1" y="112.6">CS_CCP</text>
<text x="164.6" y="112.5">HE_NORTH</text>
<text x="164.9" y="110.1">CCP_AP_INT2</text>
<text x="83.5" y="117.6">MISO_CCP</text>
<text x="83.5" y="119.9">MOSI_CCP</text>
<text x="84.8" y="115.5">SCK_CCP</text>
<text x="164.6" y="117.4">SDA_SENS</text>
<text x="164.8" y="114.8">SCL_SENS</text>
<text x="77" y="122.6">HS_MICBIAS_EN</text>
<text x="79.6" y="125.2">UART_TX_CCP</text>
<text x="164.6" y="120.1">HE_SOUTH</text>
<text x="164.6" y="122.7">USB_H2O_OUT</text>
<text x="78.3" y="130.1">UART_CTS_CCP</text>
<text x="79.6" y="127.8">UART_RX_CCP</text>
<text x="164.6" y="126.5">STM_NRST</text>
<text x="271.3" y="130.3">RESET_N_CCP</text>
<text x="78.3" y="132.8">UART_RTS_CCP</text>
<text x="79" y="140.2">ACCEL_INT_2</text>
<text x="78.3" y="145.4">FLASH_EN_CCP</text>
<text x="164.6" y="145.5">VDDA_CCP</text>
<text x="132.5" y="214.1">STM_NRST</text>
<text x="161.6" y="214">TP_STM_NRST</text>
<text x="127.6" y="218.1">FLASH_EN_CCP</text>
<text x="129.9" y="221.7">CCP_AP_INT</text>
<text x="161.6" y="217.8">TP_STM_BOOT0</text>
<text x="161.6" y="221.6">TP_CCP_AP_INT</text>
<text x="133.8" y="225.6">SCK_CCP</text>
<text x="161.6" y="225.4">TP_SCK_CCP</text>
<text x="132.5" y="233.2">MISO_CCP</text>
<text x="132.5" y="229.4">MOSI_CCP</text>
<text x="161.6" y="229.2">TP_MOSI_CCP</text>
<text x="161.6" y="233">TP_MISO_CCP</text>
<text x="135.2" y="237">CS_CCP</text>
<text x="161.6" y="236.8">TP_CS_CCP</text>
</g>
<text font-size="2" x="240.8" y="96">STM_NRST_G</text>
<g font-size="1.8">
<text x="46.9" y="59.3">R6030</text>
<text x="334" y="59.7">DNP</text>
<text x="48" y="60.8">976K</text>
<text x="332.8" y="61.9">R6033</text>
<text x="372.2" y="65.7">R6034</text>
<text x="329.9" y="67.3">0613952Y17</text>
<text x="333.9" y="66.1">47K</text>
<text x="367" y="66">DNP</text>
<text x="374.4" y="70">0</text>
<text x="31.9" y="73.7">C6030</text>
<text x="46.9" y="72">R6031</text>
<text x="48" y="73.5">1MEG</text>
<text x="141.7" y="72.4">C6003</text>
<text x="335.3" y="73.7">DNP</text>
<text x="336.5" y="76.2">D6000</text>
<text x="353.1" y="77.1">R6035DNP</text>
<text x="369.2" y="72.4">0613952Y66</text>
<text x="331.5" y="82.5">RB160SS-40</text>
<text x="350.2" y="83.8">0613952Y17</text>
<text x="354.2" y="81.4">47K</text>
<text x="46.9" y="84.7">R6032</text>
<text x="48" y="86.2">442K</text>
<text x="125.2" y="88.4" transform="rotate(-90 125.2 88.4)">A5</text>
<text x="127.8" y="88.4" transform="rotate(-90 127.8 88.4)">F1</text>
<text x="130.3" y="88.4" transform="rotate(-90 130.3 88.4)">D5</text>
<text x="149.1" y="86.2">U6000</text>
<text x="149.1" y="84.4">51016318003</text>
<text x="149.1" y="88.1">STM32L051T8Y6D</text>
<text x="331.5" y="85.1">48014085001</text>
<text x="353.1" y="88.9">DNP</text>
<text x="125.1" y="94" transform="rotate(-90 125.1 94)">VDD1</text>
<text x="127.7" y="94" transform="rotate(-90 127.7 94)">VDD2</text>
<text x="130.2" y="94" transform="rotate(-90 130.2 94)">VDDA</text>
<text x="351.3" y="95.4">3.9MEG</text>
<text x="351.9" y="91.1">R6037</text>
<text x="369.6" y="91.4">DNP R6036</text>
<text x="375.6" y="95.4">0</text>
<text x="105.3" y="96">A6</text>
<text x="105.3" y="101.1">D4</text>
<text x="108.7" y="97.1">PC14_OSC32_IN</text>
<text x="132.7" y="97.1">PC15_OSC32_OUT</text>
<text x="149.1" y="96">B6</text>
<text x="149.1" y="101.1">D3</text>
<text x="334" y="99.1">DNP</text>
<text x="348.9" y="97.8">0613952Y63</text>
<text x="370.5" y="97.8">0613952Y66</text>
<text x="105.3" y="106.2">E5</text>
<text x="105.3" y="103.6">F6</text>
<text x="108.7" y="102.2">PA0</text>
<text x="108.7" y="107.3">PA2</text>
<text x="108.7" y="104.8">PA1</text>
<text x="144.6" y="107.3">PB3</text>
<text x="144.6" y="102.2">PB0</text>
<text x="144.6" y="104.7">PB1</text>
<text x="149.1" y="106.2">B3</text>
<text x="149.1" y="103.6">C3</text>
<text x="243.9" y="103.6">Q6000</text>
<text x="337.5" y="105.3" transform="rotate(-90 337.5 105.3)">R6038</text>
<text x="341.7" y="104.8" transform="rotate(-90 341.7 104.8)">1MEG</text>
<text x="105.3" y="113.8">F4</text>
<text x="105.3" y="111.2">E4</text>
<text x="105.3" y="108.7">F5</text>
<text x="108.7" y="112.4">PA4</text>
<text x="108.7" y="109.8">PA3</text>
<text x="144.6" y="112.4">PB5</text>
<text x="144.6" y="109.8">PB4</text>
<text x="149.1" y="113.8">B4</text>
<text x="149.1" y="111.3">C4</text>
<text x="149.1" y="108.7">A3</text>
<text x="235.9" y="108.7">3</text>
<text x="238.3" y="108.8">D2</text>
<text x="249.8" y="108.8">S2</text>
<text x="253.2" y="108.7">4</text>
<text x="344.2" y="108.3" transform="rotate(-90 344.2 108.3)">0613952Y49</text>
<text x="105.3" y="118.9">F3</text>
<text x="105.3" y="116.3">E3</text>
<text x="108.7" y="114.9">PA5</text>
<text x="108.7" y="120">PA7</text>
<text x="108.7" y="117.4">PA6</text>
<text x="144.6" y="114.9">PB6</text>
<text x="144.6" y="117.5">PB7</text>
<text x="144.6" y="120">PB8</text>
<text x="149.1" y="118.9">B5</text>
<text x="149.1" y="116.3">A4</text>
<text x="189" y="115.2">R6003</text>
<text x="189" y="116.7">2.2</text>
<text x="189.2" y="119.2">0613952X09</text>
<text x="218.1" y="114.3">R6002</text>
<text x="219" y="119.4">0613952Y49</text>
<text x="219.2" y="116.8">1MEG</text>
<text x="249.8" y="116.3">G2</text>
<text x="253.2" y="116.3">5</text>
<text x="105.3" y="123.9">D1</text>
<text x="105.3" y="121.4">E1</text>
<text x="108.7" y="125.1">PA9</text>
<text x="108.7" y="122.5">PA8</text>
<text x="144.6" y="122.5">PB2</text>
<text x="149.1" y="121.4">F2</text>
<text x="235.9" y="121.4">6</text>
<text x="238.3" y="121.5">D1</text>
<text x="249.8" y="121.5">S1</text>
<text x="253.2" y="121.4">1</text>
<text x="52.4" y="130.6">TP_STAT0</text>
<text x="105.3" y="131.6">B1</text>
<text x="105.3" y="129">C2</text>
<text x="105.3" y="126.5">C1</text>
<text x="108.7" y="130.1">PA11</text>
<text x="108.7" y="127.6">PA10</text>
<text x="143.5" y="127.6">NRST</text>
<text x="149.1" y="131.6">E2</text>
<text x="149.1" y="126.5">C6</text>
<text x="249.8" y="129.1">G1</text>
<text x="253.2" y="129">2</text>
<text x="105.3" y="136.6">B2</text>
<text x="105.3" y="134.1">A1</text>
<text x="108.7" y="135.2">PA13</text>
<text x="108.7" y="132.7">PA12</text>
<text x="108.7" y="137.8">PA14</text>
<text x="143.5" y="132.7">PB10</text>
<text x="143.5" y="135.2">PB11</text>
<text x="149.1" y="134.1">D2</text>
<text x="186.2" y="133.3">C6013</text>
<text x="186.2" y="134.9">.01UF</text>
<text x="186.2" y="137.2">2113945F07</text>
<text x="239.9" y="133.9">48014145001</text>
<text x="243.9" y="136.1">VT6K1</text>
<text x="52.4" y="142">TP_STAT1</text>
<text x="105.3" y="139.2">A2</text>
<text x="108.7" y="140.3">PA15</text>
<text x="105.3" y="144.3">C5</text>
<text x="108.7" y="145.4">BOOT0</text>
<text x="128.9" y="149.1" transform="rotate(-90 128.9 149.1)">VSS</text>
<text x="139.2" y="145.4">VREF_POS</text>
<text x="149.1" y="144.3">E6</text>
<text x="192.7" y="149.9">Q6001</text>
<text x="233.3" y="149.9">Q6002</text>
<text x="127.8" y="152.5" transform="rotate(-90 127.8 152.5)">D6</text>
<text x="186.2" y="152.4">48014622001</text>
<text x="188.4" y="154.9">RYM002N05</text>
<text x="226.9" y="152.4">48014622001</text>
<text x="229" y="154.9">RYM002N05</text>
<text x="242.6" y="251.5">THE DRAWING ON THIS PRINT AND INFORMATION</text>
<text x="242.6" y="254">THEREWITH ARE PROPRIETARY TO MOTOROLA AND</text>
<text x="243.8" y="256.5">SHALL NOT BE USED OR DISCUSSED IN WHOLE</text>
<text x="245.1" y="259.1">OR IN PART WITHOUT MOTOROLA'S CONSENT.</text>
<text x="248.9" y="261.6">COPYRIGHT, MOTOROLA. THIS DOES</text>
<text x="254" y="264.2">NOT IMPLY PUBLICATION</text>
</g>
<g font-size="1.7">
<text x="46.8" y="44.4">HS_MICBIAS_2P85</text>
<text x="57.9" y="52.8">XMCS_SENSOR_1P8</text>
<text x="97.3" y="51.6">VDD_CCP</text>
<text x="132.4" y="63.9">VDDA_CCP</text>
<text x="390.1" y="87.6">USB_PWR</text>
<text x="85.8" y="101.1">HS_REMOVE_VREF</text>
<text x="153.7" y="96.9">NC</text>
<text x="84.5" y="106.3">HS_INSERT_VREF</text>
<text x="153.7" y="135">NC</text>
<text x="153.7" y="132.5">NC</text>
</g>
<g font-size="1.4">
<text x="43.5" y="63.3">0613952W96</text>
<text x="82.5" y="69.8">4.7 UF</text>
<text x="83.3" y="67.3">C6000</text>
<text x="94.8" y="67.3">C6004</text>
<text x="106.2" y="67.3">C6001</text>
<text x="116.4" y="67.3">C6002</text>
<text x="117.2" y="69.8">1 UF</text>
<text x="43.5" y="76">0613952W97</text>
<text x="49.6" y="77.6">1%</text>
<text x="43.5" y="88.7">0613952W63</text>
<text x="49.6" y="90.4">1%</text>
<text x="158" y="262.6">MOTOROLA MOBILITY CONFIDENTIAL RESTRICTED-MDB TRACKED TRACKEDANDBLOCKED</text>
</g>
<g font-size="1.3">
<text x="96" y="69.8">.1UF</text>
<text x="107.4" y="69.8">.1UF</text>
<text x="29.7" y="77.5">2113946U01</text>
<text x="34.3" y="76.5">.1UF</text>
<text x="141.7" y="74.9">2113946U01</text>
<text x="141.7" y="73.9">.1UF</text>
</g>
<g font-size="1.1">
<text x="50.7" y="64.4">1%</text>
<text x="82.2" y="74.9">6.3 V-DC</text>
</g>
<text font-size=".9" x="114.7" y="73.7">21014004001</text>
<g font-size=".8">
<text x="82.2" y="73.7">21001124002</text>
<text x="94.1" y="73.7">2113946U01</text>
<text x="105.5" y="73.7">2113946U01</text>
</g>
</svg>
